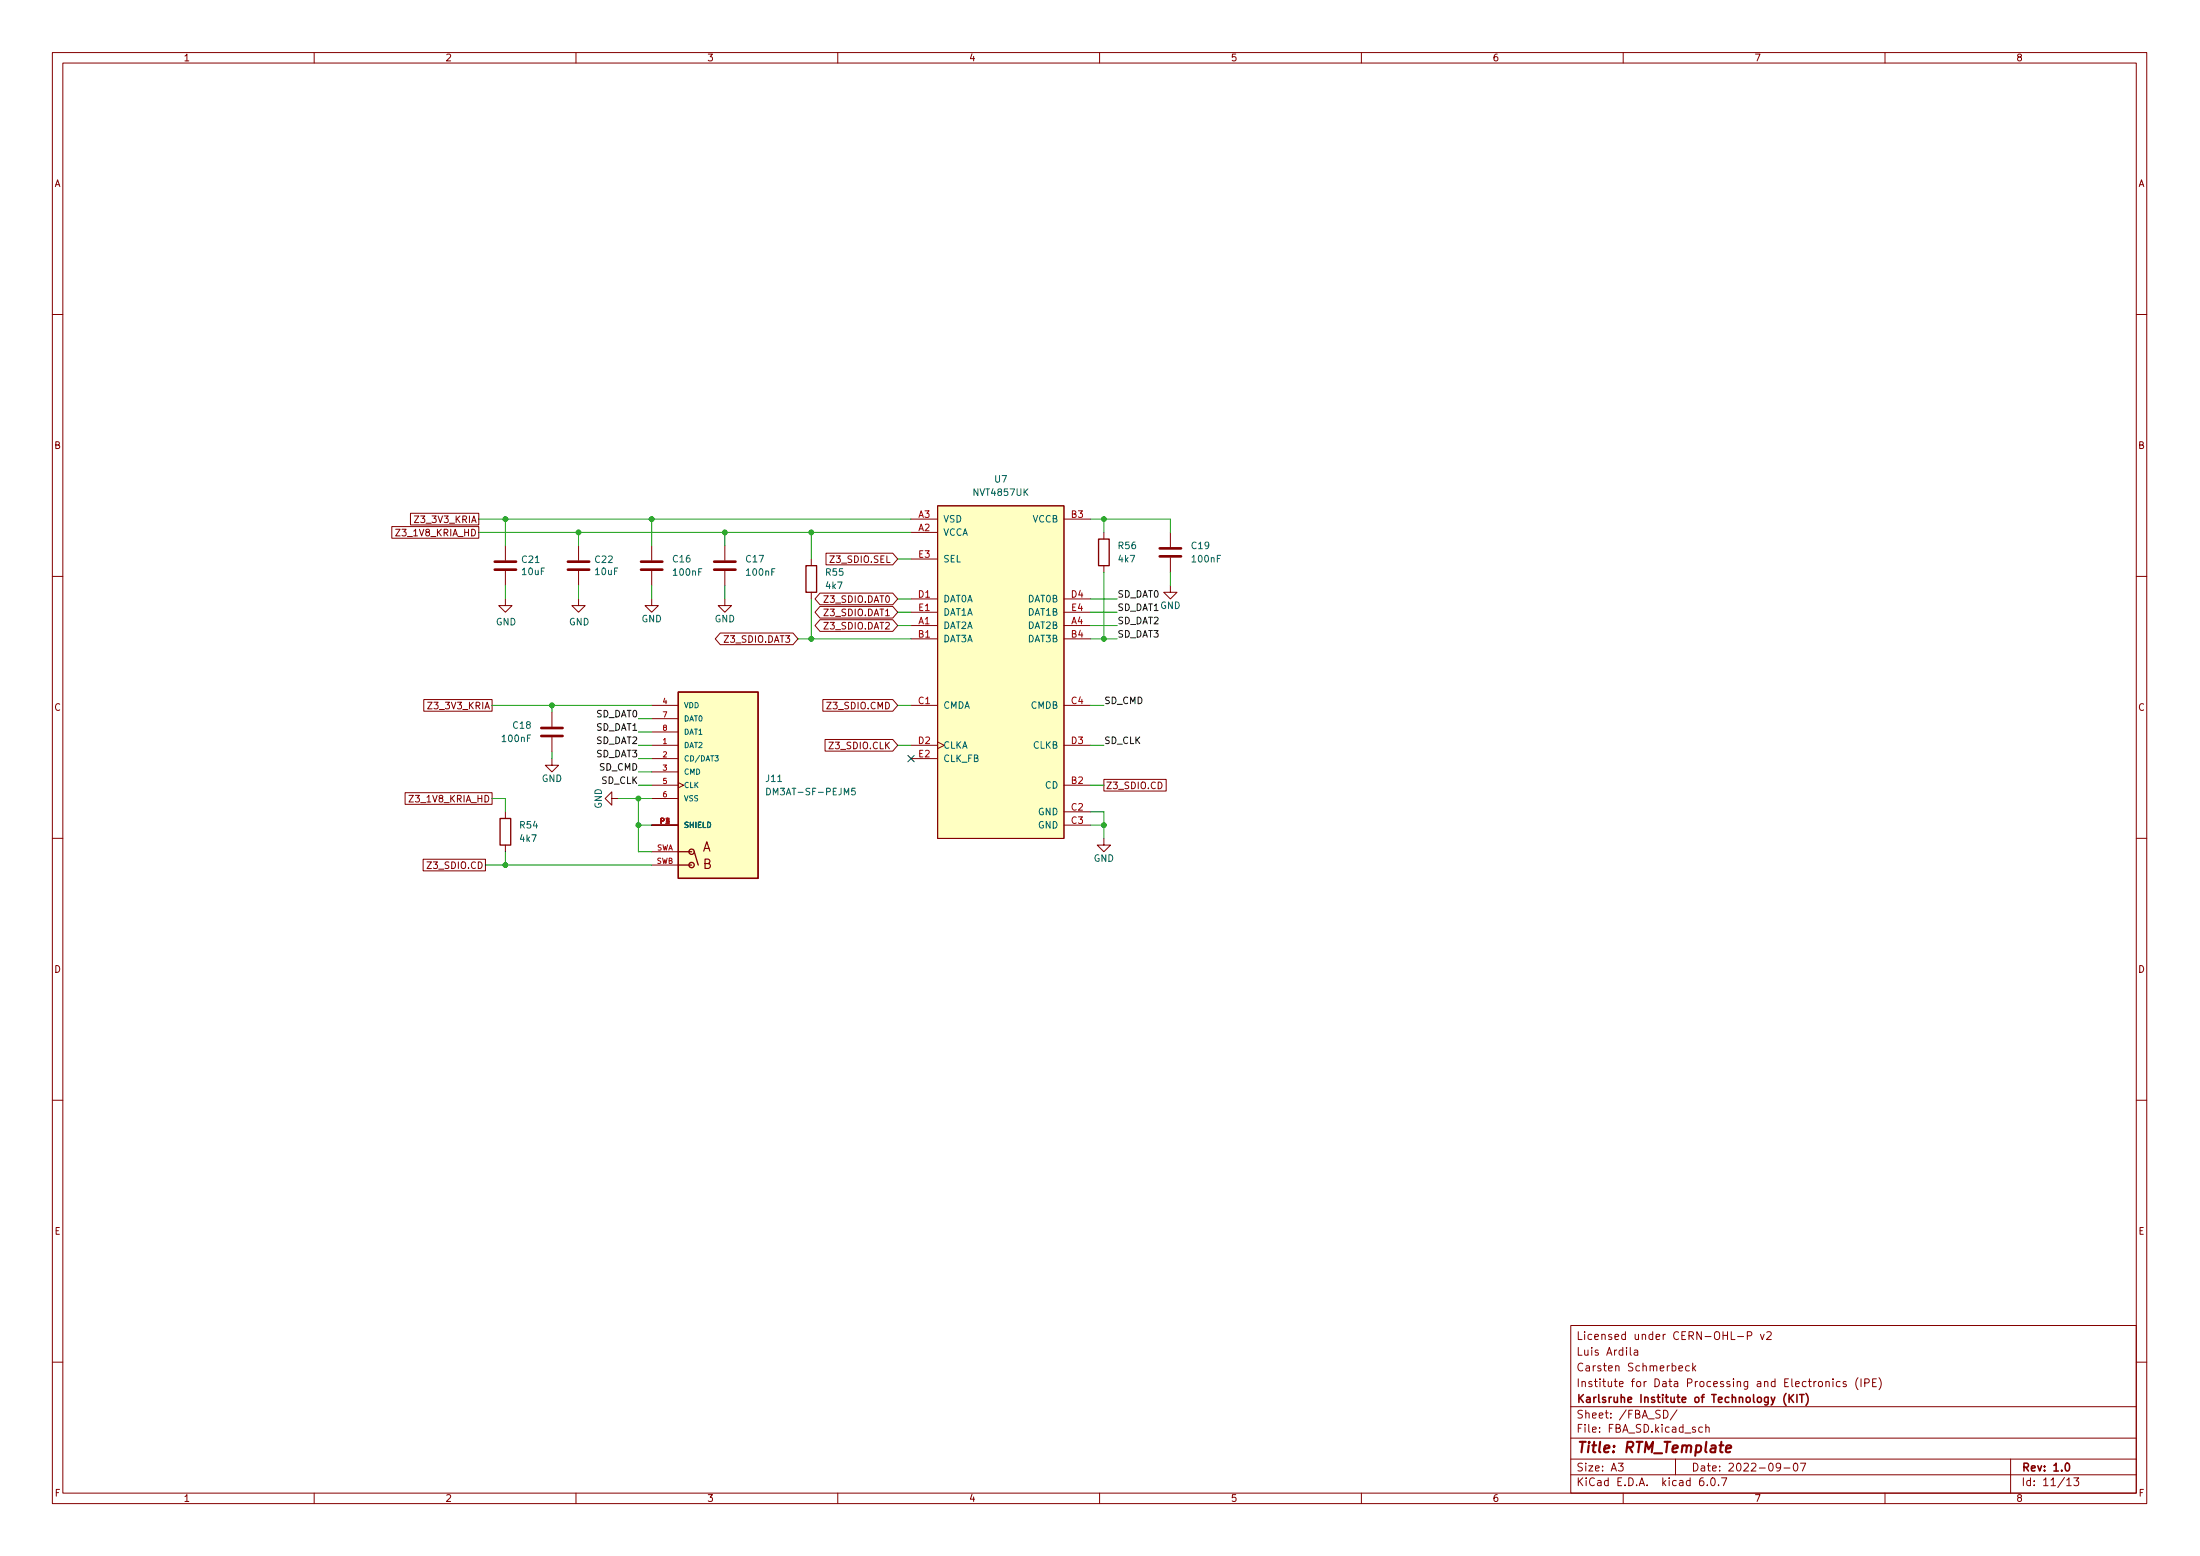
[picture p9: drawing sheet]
<svg xmlns="http://www.w3.org/2000/svg" width="420mm" height="297mm" viewBox="0 0 420 297" stroke-linecap="round" stroke-linejoin="round" font-family="sans-serif">
<g fill="none" stroke="#840000" stroke-width=".19">
<path d="M10 10h400v277h-400zM12 12h396v273h-396zM60 10v2M110 10v2M160 10v2M210 10v2M260 10v2M310 10v2M360 10v2M10 60h2M408 60h2M78.4 98h13v2.2h-13z"/>
<path d="M174 99.1h5.1M179.1 96.6h24.1v63.5h-24.1zM203.2 99.1h5.1M10 110h2M74.8 100.5h16.6v2.2h-16.6zM96.5 114.3v1.3h1.3l-1.3 1.3-1.3-1.3h1.3M96.5 104.2v2.8M96.5 109v2.8M110.5 114.3v1.3h1.3l-1.3 1.3-1.3-1.3h1.3M110.5 104.2v2.8M110.5 109v2.8M124.5 114.3v1.3h1.2l-1.2 1.3-1.3-1.3h1.3"/>
<path d="M124.5 104.2v2.8M124.5 109v2.8M138.4 114.3v1.3h1.3l-1.3 1.3-1.2-1.3h1.2M138.4 104.2v2.8M138.4 109v2.8M154.9 106.7v1.3M154.9 113.1v1.2M156.6 118.3h13.9l.9 1.1-.9 1.1h-13.9l-.9-1.1zM156.6 113.2h13.9l.9 1.1-.9 1.1h-13.9l-.9-1.1zM156.6 115.8h13.9l.9 1.1-.9 1.1h-13.9l-.9-1.1zM157.8 105.6h12.7l.9 1.1-.9 1.1h-12.7zM174 119.4h5.1"/>
<path d="M174 101.6h5.1M174 114.3h5.1M174 116.9h5.1M174 106.7h5.1M203.2 119.4h5.1M203.2 114.3h5.1M203.2 116.9h5.1M210.8 101.6v1.3M210.8 108v1.3M223.5 111.8v1.3h1.3l-1.3 1.2-1.3-1.2h1.3M223.5 101.6v2.8M223.5 106.5v2.8"/>
<path d="M408 110h2M80.9 133.5h13.1v2.3h-13.1zM105.4 135.9v2.8M124.5 134.7h5M124.5 137.2h5M124.5 139.7h5M137.6 120.8h13.8l1 1.2-1 1.1h-13.8l-1-1.1zM157.1 133.5h13.4l.9 1.2-.9 1.1h-13.4zM174 134.7h5.1M174 122h5.1M203.2 134.7h5.1M203.2 122h5.1"/>
<path d="M77.4 151.3h16.6v2.2h-16.6zM96.5 155v1.2M105.4 144.8v1.3h1.3l-1.3 1.3-1.3-1.3h1.3M105.4 140.8v2.7M116.8 152.4v-1.2l-1.2 1.2 1.2 1.3v-1.3h1.3M124.5 142.3h5M124.5 144.8h5M124.5 147.4h5M124.5 149.9h5M124.5 152.4h5M124.5 157.5h5M129.5 149.4l1.1 .5-1.1 .5"/>
<path d="M157.6 141.2h12.9l.9 1.1-.9 1.1h-12.9zM174 142.3h5.1M174 144.8h5.1M179.1 141.6l1.2 .7-1.2 .6M203.2 142.3h5.1M203.2 149.9h5.1M203.2 157.5h5.1M203.2 155h5.1M210.8 148.8h11.9v2.2h-11.9zM10 160h2M80.8 164h11.9v2.2h-11.9zM96.5 161.3v1.3"/>
<path d="M124.5 162.6h5M124.5 165.1h5M210.8 160.1v1.2h1.3l-1.3 1.3-1.3-1.3h1.3M408 160h2M10 210h2M408 210h2M300 253h108v32h-108zM311.4 257.2v1.3l.2 .2M312.1 257.8h.6l.1 .9M312.8 258.1h-.5a.29 .29 0 0 0-.2 .3 .29 .29 0 0 0 .2 .3l.5-.1M331.9 255.1h1.1M333.7 255l.7-.1 .2-.2-.1-.3-.2-.2h-.6v1.5"/>
<path d="M336.2 254.7l.4 1 .3-1M337.4 254.4l.6-.2 .2 .2 .1 .2-.9 1.1h.9M10 260h2M300 278.5h108M300 274.5h108M300 268.5h108M309.1 279.3h.9l-.5 .6 .4 .1v.7l-.2 .1-.6-.1M317.7 269.2a.76 .76 0 0 1 .9 .8 .76 .76 0 0 1-.9 .7zM320 278.5v3M320.3 269.1l-1.3 2M320.6 261.2l.8-.1-.1-.3-.4-.1-.3 .2 .1 .7h.6M322.6 260.8l-.4-.1-.3 .3 .2 .6h.5"/>
<path d="M323.3 260.2v1.5M323.4 261.1l.4 .6M323.8 260.7l-.5 .6M325.1 272.5l-.4-.1-.3 .3 .2 .6h.5M325.8 272.6l.2-.2 .4 .1v.9M325.8 271.9v1.5M340.1 280l-.3 .2h-.3l-.3-.2 .2-.6 .4-.1 .2 .2a.99 .99 0 0 1-.4 1.3h-.2M342.7 279.4l.2-.1a.8 .8 0 0 1 .5 .8 .8 .8 0 0 1-.5 .7 1 1 0 0 1-.2-1.4zM343.8 279.3h1.1l-.7 1.5M347.4 263.8l.4-.1 .3 .3v.4l-.3 .3-.4-.1-.1-.2zM348.7 263.9l.2-.2 .4 .1 .1 .9M348.7 263.7v1"/>
<path d="M350.1 263.2v.2M350.1 263.7v1M351.4 263.8l-.4-.1-.3 .3 .2 .6h.5M352.6 263.8l-.4-.1-.2 .2 .1 .2 .5 .2v.3h-.6M354.9 263a1.72 1.72 0 0 0 0 2.3M355.4 263.2v1.5M356.1 264l.7-.1 .2-.2-.1-.3-.2-.2h-.6v1.5M357.6 263.9h.5M358.4 263.2h-.8v1.5h.8M358.9 263a1.72 1.72 0 0 1 0 2.3M384 278.5v6.5M408 260h2"/>
<path d="M60 285v2M110 285v2M160 285v2M210 285v2M260 285v2M300 281.5h108M310 285v2M325.3 282.1a.59 .59 0 0 0-.7 .7v.5l.1 .2 .4 .1 .3-.1v-.5l-.1-.2-.4-.1-.3 .3M326.1 283.5v.1M326.8 282.3l.3-.2a.8 .8 0 0 1 .5 .8 .8 .8 0 0 1-.5 .7l-.3-.1-.1-.5zM328.2 283.5v.1M328.8 282.1h1l-.7 1.5"/>
<path d="M340.7 280.2h1.2M360 285v2M394.7 282.5l.4-.4v1.5M394.7 283.6h.9M396.1 282.1h.9l-.5 .6 .4 .1v.7l-.2 .1-.6-.1"/>
</g>
<path d="M341.1 266a1.73 1.73 0 0 0 0 2.3M341.7 266.2v1.5M341.9 266.9l.6 .8M342.5 266.2l-.8 .9M343.2 266.2v1.5M343.7 266.2h.8M344.1 266.2v1.5M344.9 266a1.73 1.73 0 0 1 0 2.3M394.6 279.4l.2-.1a.8 .8 0 0 1 .5 .8 .8 .8 0 0 1-.5 .7 1 1 0 0 1-.2-1.4z" fill="none" stroke="#840000" stroke-width=".3"/>
<path d="M329.6 276.6l1-.2v-.4l-.6-.1-.3 .3v.9h.7" fill="none" stroke="#840000" stroke-width=".4"/>
<path d="M94.5 108.7h4.1M94.5 107.2h4.1M108.5 108.7h4M108.5 107.2h4M122.4 108.7h4.1M122.4 107.2h4.1M136.4 108.7h4.1M136.4 107.2h4.1M221.5 104.7h4.1M221.5 106.2h4.1M103.4 139h4M103.4 140.5h4" fill="none" stroke="#840000" stroke-width=".51"/>
<g fill="none" stroke="#840000" stroke-width=".25">
<path d="M153.9 108h2.1v5.1h-2.1zM209.8 102.9h2v5.1h-2zM129.5 132.1h15.3v35.6h-15.3zM95.5 156.2h2v5.1h-2zM129.5 165.1h2.6M129.5 162.6h2.6M132.6 162.6l.7 2.5"/>
<circle cx="132.1" cy="165.1" r=".51"/>
<circle cx="132.1" cy="162.6" r=".51"/>
</g>
<g fill="#ffffc2" stroke="#ffffc2" stroke-width=".19">
<path d="M129.5 132.1h15.3v35.6h-15.3z"/>
<path d="M179.1 96.6h24.1v63.5h-24.1z"/>
</g>
<path d="M136.5 144.3h.7l-.4 .3 .3 .1v.5l-.1 .1-.5-.1M146.4 150.5a.64 .64 0 0 1 .8 .6 .64 .64 0 0 1-.8 .6zM163.3 150.5h-.6l-.1 .6 .2-.1h.4l.2 .2-.1 .4-.2 .1-.5-.1" fill="none" stroke="#006464" stroke-width=".19"/>
<g fill="none" stroke="#009600" stroke-width=".19">
<path d="M91.4 99.1h82.6M96.5 99.1v5.1M124.5 99.1v5.1M208.3 99.1h15.2v2.5M210.8 99.1v2.5M91.4 101.6h82.6M96.5 111.8v2.5M110.5 101.6v2.6M110.5 111.8v2.5M124.5 111.8v2.5M138.4 101.6v2.6M138.4 111.8v2.5"/>
<path d="M154.9 101.6v5.1M154.9 114.3v7.7M171.4 114.3h2.6M171.4 119.4h2.6M171.4 106.7h2.6M171.4 116.9h2.6M208.3 114.3h5.1M208.3 119.4h5.1M208.3 116.9h5.1M210.8 109.3v12.7M223.5 109.3v2.5M94 134.7h30.5"/>
<path d="M105.4 134.7v1.2M121.9 139.7h2.6M121.9 137.2h2.6M152.4 122h21.6M171.4 134.7h2.6M208.3 134.7h2.5M208.3 122h5.1M94 152.4h2.5v2.6M105.4 143.5v1.3M118.1 152.4h6.4M121.9 142.3h2.6M121.9 157.5h2.6"/>
<path d="M121.9 144.8h2.6M121.9 152.4v10.2h2.6M121.9 149.9h2.6M121.9 147.4h2.6M171.4 142.3h2.6M208.3 142.3h2.5M208.3 155h2.5v5.1M208.3 157.5h2.5M208.3 149.9h2.5M92.7 165.1h31.8M96.5 162.6v2.5"/>
</g>
<path d="M173.4 144.2l1.2 1.2M174.6 144.2l-1.2 1.2" fill="none" stroke="#000084" stroke-width=".19"/>
<g fill="#009600" stroke="#009600" stroke-width=".19">
<circle cx="105.4" cy="134.7" r=".46"/>
<circle cx="121.9" cy="152.4" r=".46"/>
<circle cx="121.9" cy="157.5" r=".46"/>
<circle cx="96.5" cy="165.1" r=".46"/>
<circle cx="154.9" cy="101.6" r=".46"/>
<circle cx="154.9" cy="122" r=".46"/>
<circle cx="210.8" cy="157.5" r=".46"/>
<circle cx="210.8" cy="122" r=".46"/>
<circle cx="210.8" cy="99.1" r=".46"/>
<circle cx="124.5" cy="99.1" r=".46"/>
<circle cx="96.5" cy="99.1" r=".46"/>
<circle cx="110.5" cy="101.6" r=".46"/>
<circle cx="138.4" cy="101.6" r=".46"/>
</g>
<text font-size="2.8" fill="#840000" x="301" y="277.3">Title: RTM_Template</text>
<g font-size="2.5" fill="#840000">
<text x="134.1" y="162.6">A</text>
<text x="134.2" y="165.9">B</text>
</g>
<g font-size="2.1" fill="#840000">
<text x="301" y="255.8">Licensed under CERN-OHL-P v2</text>
<text x="301" y="261.8">Carsten Schmerbeck</text>
<text x="301" y="258.8">Luis Ardila</text>
<text x="301" y="267.8">Karlsruhe Institute of Technology (KIT)</text>
<text x="301" y="264.8">Institute for Data Processing and Electronics (IPE)</text>
<text x="301" y="273.5">File: FBA_SD.kicad_sch</text>
<text x="301" y="270.8">Sheet: /FBA_SD/</text>
<text x="301" y="280.9">Size: A3</text>
<text x="323" y="280.9">Date: 2022-09-07</text>
<text x="386" y="280.9">Rev: 1.0</text>
<text x="301" y="283.7">KiCad E.D.A. kicad 6.0.7</text>
<text x="386" y="283.7">Id: 11/13</text>
</g>
<g font-size="1.8" fill="#840000">
<text x="35" y="11.7">1</text>
<text x="85" y="11.7">2</text>
<text x="135" y="11.7">3</text>
<text x="185" y="11.7">4</text>
<text x="235" y="11.7">5</text>
<text x="285" y="11.7">6</text>
<text x="335" y="11.7">7</text>
<text x="385" y="11.7">8</text>
<text x="10.3" y="35.7">A</text>
<text x="408.3" y="35.7">A</text>
<text x="10.3" y="85.7">B</text>
<text x="408.3" y="85.7">B</text>
<text x="79.6" y="99.8">Z3_3V3_KRIA</text>
<text x="76.1" y="102.4">Z3_1V8_KRIA_HD</text>
<text x="158.9" y="107.4">Z3_SDIO.SEL</text>
<text x="157.7" y="115.1">Z3_SDIO.DAT0</text>
<text x="157.7" y="117.6">Z3_SDIO.DAT1</text>
<text x="138.6" y="122.7">Z3_SDIO.DAT3</text>
<text x="157.7" y="120.1">Z3_SDIO.DAT2</text>
<text x="10.3" y="135.7">C</text>
<text x="82.2" y="135.4">Z3_3V3_KRIA</text>
<text x="158.3" y="135.4">Z3_SDIO.CMD</text>
<text x="408.3" y="135.7">C</text>
<text x="158.7" y="143">Z3_SDIO.CLK</text>
<text x="78.6" y="153.2">Z3_1V8_KRIA_HD</text>
<text x="211.1" y="150.6">Z3_SDIO.CD</text>
<text x="82" y="165.9">Z3_SDIO.CD</text>
<text x="10.3" y="185.7">D</text>
<text x="408.3" y="185.7">D</text>
<text x="10.4" y="235.7">E</text>
<text x="408.4" y="235.7">E</text>
<text x="10.4" y="285.7">F</text>
<text x="35" y="286.7">1</text>
<text x="85" y="286.7">2</text>
<text x="135" y="286.7">3</text>
<text x="185" y="286.7">4</text>
<text x="235" y="286.7">5</text>
<text x="285" y="286.7">6</text>
<text x="335" y="286.7">7</text>
<text x="385" y="286.7">8</text>
<text x="408.4" y="285.7">F</text>
</g>
<g font-size="1.8" fill="#006464">
<text x="186.1" y="94.7">NVT4857UK</text>
<text x="190" y="92.1">U7</text>
<text x="180.1" y="99.7">VSD</text>
<text x="197.2" y="99.7">VCCB</text>
<text x="99.7" y="107.5">C21</text>
<text x="113.7" y="107.5">C22</text>
<text x="128.6" y="107.4">C16</text>
<text x="142.5" y="107.4">C17</text>
<text x="180.1" y="102.3">VCCA</text>
<text x="180.1" y="107.4">SEL</text>
<text x="213.7" y="104.8">R56</text>
<text x="213.7" y="107.4">4k7</text>
<text x="227.6" y="104.8">C19</text>
<text x="227.8" y="107.4">100nF</text>
<text x="99.8" y="109.8">10uF</text>
<text x="113.8" y="109.8">10uF</text>
<text x="128.7" y="109.9">100nF</text>
<text x="142.7" y="109.9">100nF</text>
<text x="157.8" y="109.9">R55</text>
<text x="157.8" y="112.4">4k7</text>
<text x="94.7" y="119.4">GND</text>
<text x="108.7" y="119.4">GND</text>
<text x="122.5" y="118.8">GND</text>
<text x="136.5" y="118.8">GND</text>
<text x="180.1" y="115">DAT0A</text>
<text x="180.1" y="117.5">DAT1A</text>
<text x="196.3" y="115">DAT0B</text>
<text x="196.3" y="117.5">DAT1B</text>
<text x="180.1" y="120.1">DAT2A</text>
<text x="180.1" y="122.6">DAT3A</text>
<text x="196.3" y="120.1">DAT2B</text>
<text x="196.3" y="122.6">DAT3B</text>
<text x="180.1" y="135.3">CMDA</text>
<text x="196.9" y="135.3">CMDB</text>
<text x="96" y="141.6">100nF</text>
<text x="98.1" y="139.1">C18</text>
<text x="180.1" y="142.9">CLKA</text>
<text x="197.3" y="142.9">CLKB</text>
<text x="103.4" y="149.3">GND</text>
<text x="146.3" y="149.3">J11</text>
<text x="180.1" y="145.5">CLK_FB</text>
<text x="114.9" y="154.4" transform="rotate(-90 114.9 154.4)">GND</text>
<text x="147.2" y="151.8">DM3AT-SF-PEJM5</text>
<text x="198.3" y="155.6">GND</text>
<text x="199.6" y="150.5">CD</text>
<text x="99.4" y="158.2">R54</text>
<text x="99.4" y="160.7">4k7</text>
<text x="198.3" y="158.2">GND</text>
<text x="208.9" y="164.5">GND</text>
</g>
<g font-size="1.8" fill="#a90000">
<text x="175.4" y="101.4">A2</text>
<text x="175.4" y="98.8">A3</text>
<text x="204.6" y="98.8">B3</text>
<text x="175.4" y="106.5">E3</text>
<text x="175.4" y="119.2">A1</text>
<text x="175.4" y="114.1">D1</text>
<text x="175.4" y="116.6">E1</text>
<text x="204.6" y="119.2">A4</text>
<text x="204.6" y="114.1">D4</text>
<text x="204.7" y="116.6">E4</text>
<text x="175.4" y="121.7">B1</text>
<text x="204.6" y="121.7">B4</text>
<text x="175.4" y="134.4">C1</text>
<text x="204.6" y="134.4">C4</text>
<text x="175.4" y="142">D2</text>
<text x="204.6" y="142">D3</text>
<text x="175.4" y="144.6">E2</text>
<text x="204.6" y="149.6">B2</text>
<text x="204.6" y="154.7">C2</text>
<text x="204.6" y="157.3">C3</text>
</g>
<g font-size="1.8" fill="#0f0f0f">
<text x="213.4" y="116.6">SD_DAT1GND</text>
<text x="213.4" y="119.2">SD_DAT2</text>
<text x="213.4" y="114.1">SD_DAT0</text>
<text x="213.4" y="121.7">SD_DAT3</text>
<text x="113.9" y="136.9">SD_DAT0</text>
<text x="210.8" y="134.4">SD_CMD</text>
<text x="113.9" y="142">SD_DAT2</text>
<text x="113.9" y="139.5">SD_DAT1</text>
<text x="210.8" y="142">SD_CLK</text>
<text x="113.9" y="144.6">SD_DAT3</text>
<text x="114.5" y="147.1">SD_CMD</text>
<text x="114.8" y="149.6">SD_CLK</text>
</g>
<g font-size="1.4" fill="#a90000">
<text x="126.6" y="134.4">4</text>
<text x="126.6" y="136.9">7</text>
<text x="126.6" y="142">1</text>
<text x="126.6" y="139.5">8</text>
<text x="126.6" y="144.6">2</text>
<text x="126.6" y="147.1">3</text>
<text x="126.6" y="149.6">5</text>
<text x="126.6" y="152.2">6</text>
<text x="126.1" y="157.3">P1</text>
<text x="127.1" y="157.3">2</text>
<text x="125.3" y="162.3">SWA</text>
<text x="125.3" y="164.9">SWB</text>
</g>
<g font-size="1.4" fill="#006464">
<text x="130.6" y="135.2">VDD</text>
<text x="130.6" y="137.7">DAT0</text>
<text x="130.6" y="142.8">DAT2</text>
<text x="130.6" y="140.2">DAT1</text>
<text x="130.6" y="145.3">CD/DAT3</text>
<text x="130.6" y="147.9">CMD</text>
<text x="130.6" y="150.4">CLK</text>
<text x="130.6" y="152.9">VSS</text>
<text x="130.6" y="158">SHIELD</text>
</g>
</svg>
